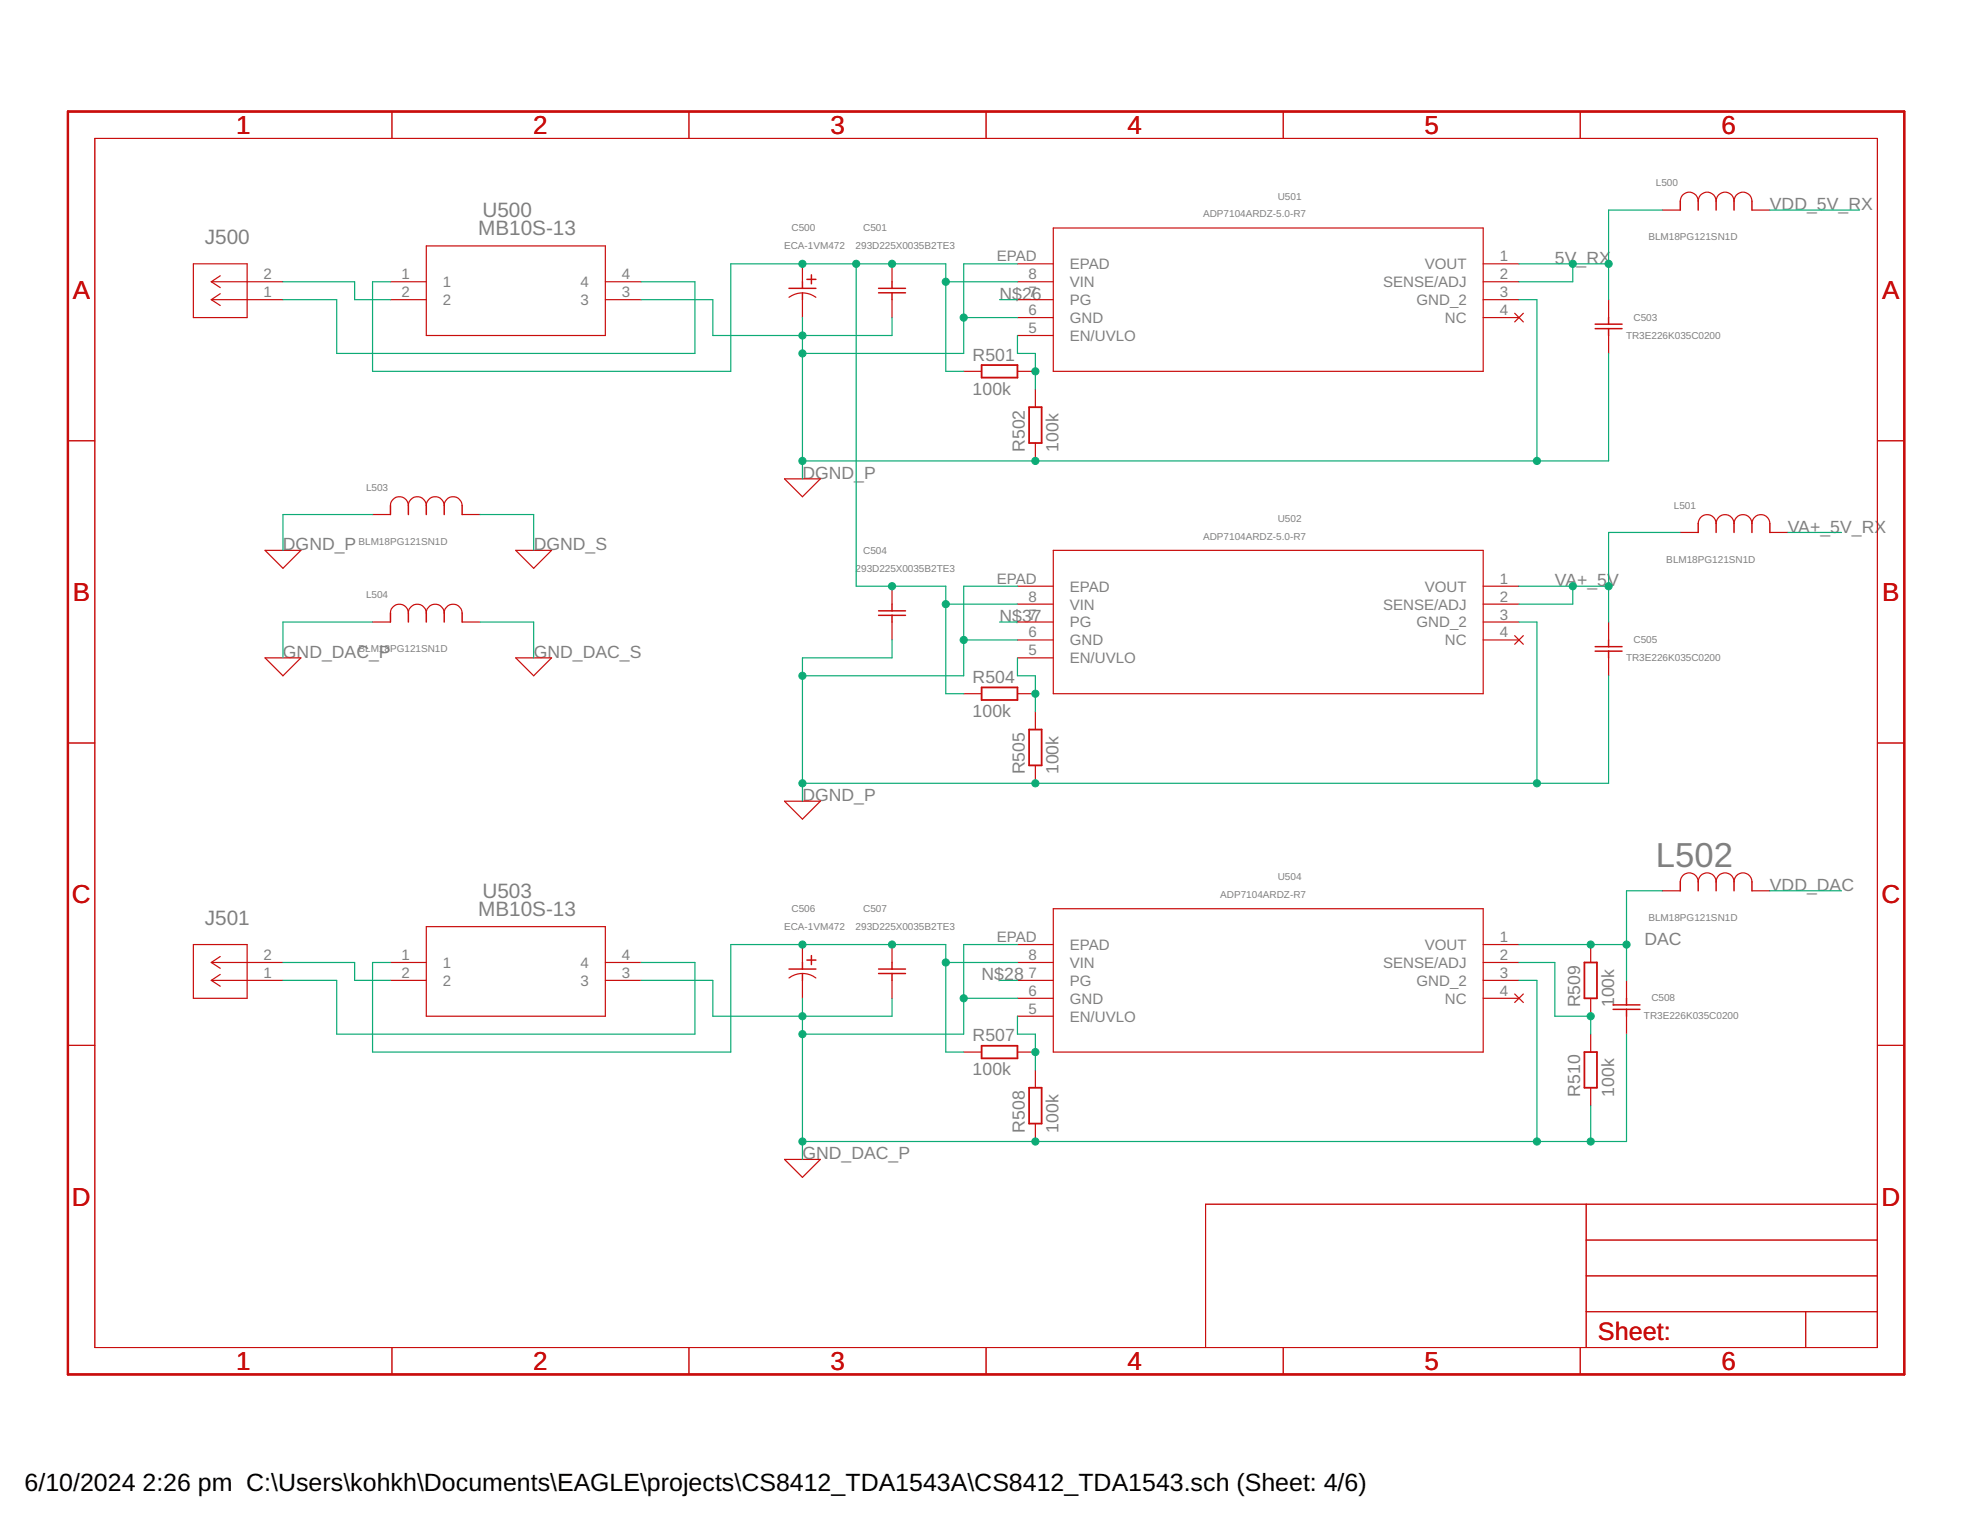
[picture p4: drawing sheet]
<svg xmlns="http://www.w3.org/2000/svg" width="279mm" height="216mm" viewBox="0 0 279 216" stroke-linecap="round" stroke-linejoin="round" font-family="sans-serif">
<g fill="none" stroke="#c90d0c" stroke-width=".14">
<path d="M13.4 19.6h252.7v171.4h-252.7zM55.6 15.8v3.8M97.7 15.8v3.8M139.8 15.8v3.8M181.9 15.8v3.8M224 15.8v3.8M9.6 62.5h3.8M266.1 62.5h3.8M9.6 105.3h3.8M266.1 105.3h3.8M9.6 148.2h3.8M266.1 148.2h3.8"/>
<path d="M224.9 170.7v20.3M224.9 175.8h41.2M266.1 170.7h-95.2v20.3M55.6 191v3.8M97.7 191v3.8M139.8 191v3.8M181.9 191v3.8M224 191v3.8M224.9 185.9h41.2M224.9 180.9h41.2M256 185.9v5.1"/>
</g>
<path d="M9.6 15.8h260.3v179h-260.3z" fill="none" stroke="#c90d0c" stroke-width=".32"/>
<g fill="none" stroke="#c90d0c" stroke-width=".17">
<path d="M27.4 37.4h7.6v7.6h-7.6zM30 39.9h10.1M30 39.9l1.2 .9M31.2 39.1l-1.2 .8M55.4 39.9h5M60.4 34.9h25.4v12.7h-25.4zM85.8 39.9h5.1M113.7 37.4v2.5M126.4 37.4v2.5M144.2 39.9h5.1M144.2 37.4h5.1M149.3 32.3h60.9v20.3h-60.9z"/>
<path d="M210.2 39.9h5.1M210.2 37.4h5.1M235.6 29.8h2.6M238.2 28.5a1.27 1.27 0 0 1 1.3-1.3 1.27 1.27 0 0 1 1.2 1.3 1.27 1.27 0 0 1 1.3-1.3 1.27 1.27 0 0 1 1.3 1.3 1.27 1.27 0 0 1 1.2-1.3 1.27 1.27 0 0 1 1.3 1.3 1.27 1.27 0 0 1 1.3-1.3 1.27 1.27 0 0 1 1.2 1.3M248.3 29.8h2.6M30 42.5h10.1M30 42.5l1.2 .8M31.2 41.6l-1.2 .9M55.4 42.5h5M85.8 42.5h5.1M111.8 42.1a3.2 3.2 0 0 1 3.9 0M113.7 42.5v2.5"/>
<path d="M126.4 42.5v2.5M136.6 52.6h2.5M144.2 42.5h5.1M144.2 47.6h5.1M144.2 45h5.1M144.2 52.6h2.6M146.8 55.2v2.5M210.2 42.5h5.1M210.2 45h5.1M214.7 44.4l1.2 1.2M215.9 44.4l-1.2 1.2M228 42.5v2.5"/>
<path d="M228 47.6v2.5M37.6 78h5.1l-2.6 2.6zM52.8 72.9h2.6M55.4 71.7a1.27 1.27 0 0 1 1.2-1.3 1.27 1.27 0 0 1 1.3 1.3 1.27 1.27 0 0 1 1.3-1.3 1.27 1.27 0 0 1 1.2 1.3 1.27 1.27 0 0 1 1.3-1.3 1.27 1.27 0 0 1 1.3 1.3 1.27 1.27 0 0 1 1.2-1.3 1.27 1.27 0 0 1 1.3 1.3M65.5 72.9h2.6M73.1 78h5.1l-2.6 2.6zM111.2 67.9h5.1l-2.6 2.5zM146.8 62.8v2.5M149.3 78h60.9v20.3h-60.9zM238.2 75.5h2.5M240.7 74.2a1.27 1.27 0 0 1 1.3-1.2 1.27 1.27 0 0 1 1.3 1.2 1.27 1.27 0 0 1 1.2-1.2 1.27 1.27 0 0 1 1.3 1.2 1.27 1.27 0 0 1 1.3-1.2 1.27 1.27 0 0 1 1.2 1.2 1.27 1.27 0 0 1 1.3-1.2 1.27 1.27 0 0 1 1.3 1.2M250.9 75.5h2.5"/>
<path d="M37.6 93.3h5.1l-2.6 2.5zM52.8 88.2h2.6M55.4 86.9a1.27 1.27 0 0 1 1.2-1.2 1.27 1.27 0 0 1 1.3 1.2 1.27 1.27 0 0 1 1.3-1.2 1.27 1.27 0 0 1 1.2 1.2 1.27 1.27 0 0 1 1.3-1.2 1.27 1.27 0 0 1 1.3 1.2 1.27 1.27 0 0 1 1.2-1.2 1.27 1.27 0 0 1 1.3 1.2M65.5 88.2h2.6M73.1 93.3h5.1l-2.6 2.5zM126.4 83.1v2.5M126.4 88.2v2.5M136.6 98.3h2.5M144.2 83.1h5.1M144.2 85.6h5.1M144.2 88.2h5.1M144.2 90.7h5.1"/>
<path d="M144.2 93.3h5.1M144.2 98.3h2.6M210.2 83.1h5.1M210.2 85.6h5.1M210.2 88.2h5.1M210.2 90.7h5.1M214.7 90.1l1.2 1.2M215.9 90.1l-1.2 1.2M228 88.2v2.5M228 93.3v2.5M111.2 113.6h5.1l-2.6 2.5zM146.8 100.9v2.5"/>
<path d="M146.8 108.5v2.5M27.4 133.9h7.6v7.6h-7.6zM30 136.4h10.1M30 139h10.1M30 139l1.2 .8M30 136.4l1.2 .9M31.2 138.1l-1.2 .9M31.2 135.6l-1.2 .8M55.4 136.4h5M55.4 139h5M60.4 131.4h25.4v12.7h-25.4zM85.8 136.4h5.1"/>
<path d="M85.8 139h5.1M111.8 138.6a3.1 3.1 0 0 1 3.9 0M113.7 133.9v2.5M113.7 139v2.5M126.4 133.9v2.5M126.4 139v2.5M144.2 136.4h5.1M144.2 139h5.1M144.2 133.9h5.1M149.3 128.8h60.9v20.3h-60.9zM210.2 136.4h5.1M210.2 139h5.1"/>
<path d="M210.2 133.9h5.1M225.5 133.9v2.5M230.6 139v2.5M235.6 126.3h2.6M238.2 125a1.27 1.27 0 0 1 1.3-1.3 1.27 1.27 0 0 1 1.2 1.3 1.27 1.27 0 0 1 1.3-1.3 1.27 1.27 0 0 1 1.3 1.3 1.27 1.27 0 0 1 1.2-1.3 1.27 1.27 0 0 1 1.3 1.3 1.27 1.27 0 0 1 1.3-1.3 1.27 1.27 0 0 1 1.2 1.3M248.3 126.3h2.6M136.6 149.1h2.5M144.2 144.1h5.1M144.2 141.5h5.1M144.2 149.1h2.6M146.8 151.7v2.5M146.8 159.3v2.5"/>
<path d="M210.2 141.5h5.1M214.7 140.9l1.2 1.2M215.9 140.9l-1.2 1.2M225.5 141.5v2.6M225.5 146.6v2.5M225.5 154.2v2.5M230.6 144.1v2.5M111.2 164.4h5.1l-2.6 2.5z"/>
</g>
<g fill="none" stroke="#c90d0c" stroke-width=".21">
<path d="M113.7 39.9v1M114.4 39.6h1.3M115 39v1.2M126.4 39.9v1M238.2 28.5v1.3M240.7 28.5v1.3M243.3 28.5v1.3M245.8 28.5v1.3M248.3 28.5v1.3M111.8 40.9h3.9M113.7 41.5v1M124.5 40.9h3.9"/>
<path d="M124.5 41.5h3.9M126.4 41.5v1M226.1 46h3.8M226.1 46.6h3.8M228 45v1M228 46.6v1M55.4 71.7v1.2M57.9 71.7v1.2M60.4 71.7v1.2M63 71.7v1.2M65.5 71.7v1.2M240.7 74.2v1.3"/>
<path d="M243.3 74.2v1.3M245.8 74.2v1.3M248.3 74.2v1.3M250.9 74.2v1.3M55.4 86.9v1.3M57.9 86.9v1.3M60.4 86.9v1.3M63 86.9v1.3M65.5 86.9v1.3M124.5 86.6h3.9M124.5 87.2h3.9M126.4 85.6v1"/>
<path d="M126.4 87.2v1M226.1 91.7h3.8M226.1 92.3h3.8M228 90.7v1M228 92.3v1M111.8 137.4h3.9M113.7 136.4v1M113.7 138v1M114.4 136.1h1.3M115 135.5v1.2M124.5 137.4h3.9M124.5 138h3.9"/>
<path d="M126.4 136.4v1M126.4 138v1M238.2 125v1.3M240.7 125v1.3M243.3 125v1.3M245.8 125v1.3M248.3 125v1.3M228.7 142.5h3.8M228.7 143.1h3.8M230.6 141.5v1M230.6 143.1v1"/>
</g>
<path d="M139.1 51.8h5.1v1.7h-5.1zM145.9 57.7h1.8v5.1h-1.8zM139.1 97.5h5.1v1.7h-5.1zM145.9 103.4h1.8v5.1h-1.8zM224.6 136.4h1.8v5.1h-1.8zM139.1 148.3h5.1v1.7h-5.1zM145.9 154.2h1.8v5.1h-1.8zM224.6 149.1h1.8v5.1h-1.8z" fill="none" stroke="#c90d0c" stroke-width=".25"/>
<g fill="none" stroke="#0dab76" stroke-width=".17">
<path d="M40.1 39.9h10.2v2.6h5.1M55.4 39.9h-2.6v12.7h50.8v-15.2h30.5v15.2h2.5M90.9 39.9h7.6v10.2h-50.8v-7.6h-7.6M121.4 37.4v45.7h12.7v15.2h2.5M134.1 39.9h10.1M144.2 37.4h-7.6v12.7h-22.9M215.3 37.4h12.7M222.9 37.4v2.5h-7.6M235.6 29.8h-7.6v12.7M250.9 29.8h12.7M90.9 42.5h10.1v5.1h25.4v-2.6M113.7 45v22.9"/>
<path d="M136.6 45h7.6M141.7 42.5h2.5M144.2 47.6v2.5h2.6v5.1M215.3 42.5h2.6v22.8M228 50.1v15.2h-114.3M52.8 72.9h-12.7v5.1M68.1 72.9h7.5v5.1M238.2 75.5h-10.2v12.7M253.4 75.5h7.6M52.8 88.2h-12.7v5.1M68.1 88.2h7.5v5.1M126.4 90.7v2.6h-12.7v20.3"/>
<path d="M134.1 85.6h10.1M136.6 90.7h7.6M141.7 88.2h2.5M144.2 83.1h-7.6v12.7h-22.9M144.2 93.3v2.5h2.6v5.1M215.3 83.1h12.7M215.3 88.2h2.6v22.8M222.9 83.1v2.5h-7.6M228 95.8v15.2h-114.3M40.1 136.4h10.2v2.6h5.1M55.4 136.4h-2.6v12.7h50.8v-15.2h30.5v15.2h2.5M90.9 136.4h7.6v10.2h-50.8v-7.6h-7.6"/>
<path d="M90.9 139h10.1v5.1h25.4v-2.6M134.1 136.4h10.1M141.7 139h2.5M144.2 133.9h-7.6v12.7h-22.9M215.3 136.4h5.1v7.7h5.1v2.5M215.3 139h2.6v22.8M215.3 133.9h15.3M235.6 126.3h-5v12.7M250.9 126.3h10.1M113.7 141.5v22.9M136.6 141.5h7.6M144.2 144.1v2.5h2.6v5.1"/>
<path d="M225.5 156.7v5.1M230.6 146.6v15.2h-116.9"/>
</g>
<g fill="#0dab76" stroke="#0dab76" stroke-width=".14">
<circle cx="113.7" cy="37.4" r=".51"/>
<circle cx="126.4" cy="37.4" r=".51"/>
<circle cx="134.1" cy="39.9" r=".51"/>
<circle cx="134.1" cy="85.6" r=".51"/>
<circle cx="121.4" cy="37.4" r=".51"/>
<circle cx="126.4" cy="83.1" r=".51"/>
<circle cx="146.8" cy="52.6" r=".51"/>
<circle cx="146.8" cy="98.3" r=".51"/>
<circle cx="113.7" cy="133.9" r=".51"/>
<circle cx="126.4" cy="133.9" r=".51"/>
<circle cx="134.1" cy="136.4" r=".51"/>
<circle cx="146.8" cy="149.1" r=".51"/>
<circle cx="225.5" cy="144.1" r=".51"/>
<circle cx="222.9" cy="37.4" r=".51"/>
<circle cx="228" cy="37.4" r=".51"/>
<circle cx="222.9" cy="83.1" r=".51"/>
<circle cx="228" cy="83.1" r=".51"/>
<circle cx="225.5" cy="133.9" r=".51"/>
<circle cx="230.6" cy="133.9" r=".51"/>
<circle cx="113.7" cy="47.6" r=".51"/>
<circle cx="113.7" cy="50.1" r=".51"/>
<circle cx="136.6" cy="45" r=".51"/>
<circle cx="113.7" cy="65.3" r=".51"/>
<circle cx="146.8" cy="65.3" r=".51"/>
<circle cx="217.9" cy="65.3" r=".51"/>
<circle cx="136.6" cy="90.7" r=".51"/>
<circle cx="146.8" cy="111" r=".51"/>
<circle cx="217.9" cy="111" r=".51"/>
<circle cx="113.7" cy="95.8" r=".51"/>
<circle cx="113.7" cy="111" r=".51"/>
<circle cx="113.7" cy="144.1" r=".51"/>
<circle cx="113.7" cy="146.6" r=".51"/>
<circle cx="136.6" cy="141.5" r=".51"/>
<circle cx="113.7" cy="161.8" r=".51"/>
<circle cx="146.8" cy="161.8" r=".51"/>
<circle cx="217.9" cy="161.8" r=".51"/>
<circle cx="225.5" cy="161.8" r=".51"/>
</g>
<text font-size="4.9" fill="#808080" x="234.7" y="122.9">L502</text>
<g font-size="3.7" fill="#c90d0c">
<text x="33.5" y="19">1</text>
<text x="75.6" y="19">2</text>
<text x="117.7" y="19">3</text>
<text x="159.8" y="19">4</text>
<text x="201.9" y="19">5</text>
<text x="244.1" y="19">6</text>
<text x="10.3" y="42.3">A</text>
<text x="266.8" y="42.3">A</text>
<text x="10.3" y="85.2">B</text>
<text x="266.8" y="85.2">B</text>
<text x="10.2" y="128">C</text>
<text x="266.7" y="128">C</text>
<text x="10.2" y="170.9">D</text>
<text x="266.7" y="170.9">D</text>
<text x="33.5" y="194.2">1</text>
<text x="75.6" y="194.2">2</text>
<text x="117.7" y="194.2">3</text>
<text x="159.8" y="194.2">4</text>
<text x="201.9" y="194.2">5</text>
<text x="244.1" y="194.2">6</text>
</g>
<text font-size="3.6" fill="#c90d0c" x="226.5" y="189.9">Sheet:</text>
<g font-size="3.5">
<text x="3.5" y="211.4">6/10/2024</text>
<text x="20.2" y="211.4">2:26 pm C:\Users\kohkh\Documents\EAGLE\projects\CS8412_TDA1543A\CS8412_TDA1543.sch (Sheet: 4/6)</text>
</g>
<g font-size="2.9" fill="#808080">
<text x="29" y="34.6">J500</text>
<text x="67.8" y="33.4">MB10S-13</text>
<text x="68.4" y="30.8">U500</text>
<text x="29" y="131.1">J501</text>
<text x="67.8" y="129.9">MB10S-13</text>
<text x="68.4" y="127.3">U503</text>
</g>
<g font-size="2.5" fill="#808080">
<text x="250.9" y="29.8">VDD_5V_RX</text>
<text x="220.4" y="37.4">5V_RX</text>
<text x="141.7" y="42.5">N$26</text>
<text x="137.9" y="51.1">R501</text>
<text x="137.9" y="55.9">100k</text>
<text x="145.3" y="64.1" transform="rotate(-90 145.3 64.1)">R502</text>
<text x="150.1" y="64.1" transform="rotate(-90 150.1 64.1)">100k</text>
<text x="113.8" y="67.9">DGND_P</text>
<text x="253.4" y="75.5">VA+_5V_RX</text>
<text x="40.1" y="78">DGND_P</text>
<text x="75.7" y="78">DGND_S</text>
<text x="220.4" y="83.1">VA</text>
<text x="223.6" y="83.1">+_5V</text>
<text x="141.7" y="88.2">N$37</text>
<text x="40.1" y="93.3">GND_DAC_P</text>
<text x="75.7" y="93.3">GND_DAC_S</text>
<text x="137.9" y="101.6">100k</text>
<text x="137.9" y="96.8">R504</text>
<text x="113.8" y="113.6">DGND_P</text>
<text x="145.3" y="109.8" transform="rotate(-90 145.3 109.8)">R505</text>
<text x="150.1" y="109.8" transform="rotate(-90 150.1 109.8)">100k</text>
<text x="250.9" y="126.3">VDD_DAC</text>
<text x="233.1" y="133.9">DAC</text>
<text x="139.1" y="139">N$28</text>
<text x="224" y="142.8" transform="rotate(-90 224 142.8)">R509</text>
<text x="228.8" y="142.8" transform="rotate(-90 228.8 142.8)">100k</text>
<text x="137.9" y="147.6">R507</text>
<text x="137.9" y="152.4">100k</text>
<text x="224" y="155.5" transform="rotate(-90 224 155.5)">R510</text>
<text x="228.8" y="155.5" transform="rotate(-90 228.8 155.5)">100k</text>
<text x="145.3" y="160.6" transform="rotate(-90 145.3 160.6)">R508</text>
<text x="150.1" y="160.6" transform="rotate(-90 150.1 160.6)">100k</text>
<text x="113.8" y="164.4">GND_DAC_P</text>
</g>
<g font-size="2.1" fill="#808080">
<text x="37.4" y="39.6">2</text>
<text x="56.9" y="39.6">1</text>
<text x="62.8" y="40.7">1</text>
<text x="82.3" y="40.7">4</text>
<text x="88.2" y="39.6">4</text>
<text x="141.3" y="37">EPAD</text>
<text x="145.8" y="39.6">8</text>
<text x="151.6" y="40.7">VIN</text>
<text x="151.6" y="38.2">EPAD</text>
<text x="196.1" y="40.7">SENSE/ADJ</text>
<text x="202" y="38.2">VOUT</text>
<text x="212.6" y="37">1</text>
<text x="212.6" y="39.6">2</text>
<text x="37.4" y="42.1">1</text>
<text x="56.9" y="42.1">2</text>
<text x="62.8" y="43.2">2</text>
<text x="82.3" y="43.2">3</text>
<text x="88.2" y="42.1">3</text>
<text x="145.8" y="47.2">5</text>
<text x="145.8" y="44.7">6</text>
<text x="145.8" y="42.1">7</text>
<text x="151.6" y="45.8">GND</text>
<text x="151.6" y="43.2">PG</text>
<text x="200.8" y="43.2">GND_2</text>
<text x="204.8" y="45.8">NC</text>
<text x="212.6" y="42.1">3</text>
<text x="212.6" y="44.7">4</text>
<text x="151.6" y="48.3">EN/UVLO</text>
<text x="141.3" y="82.8">EPAD</text>
<text x="151.6" y="83.9">EPAD</text>
<text x="202" y="83.9">VOUT</text>
<text x="212.6" y="82.8">1</text>
<text x="145.8" y="87.8">7</text>
<text x="145.8" y="85.3">8</text>
<text x="151.6" y="88.9">PG</text>
<text x="151.6" y="86.4">VIN</text>
<text x="196.1" y="86.4">SENSE/ADJ</text>
<text x="200.8" y="88.9">GND_2</text>
<text x="212.6" y="85.3">2</text>
<text x="212.6" y="87.8">3</text>
<text x="145.8" y="92.9">5</text>
<text x="145.8" y="90.4">6</text>
<text x="151.6" y="94">EN/UVLO</text>
<text x="151.6" y="91.5">GND</text>
<text x="204.8" y="91.5">NC</text>
<text x="212.6" y="90.4">4</text>
<text x="37.4" y="136.1">2</text>
<text x="56.9" y="136.1">1</text>
<text x="62.8" y="137.2">1</text>
<text x="82.3" y="137.2">4</text>
<text x="88.2" y="136.1">4</text>
<text x="141.3" y="133.5">EPAD</text>
<text x="145.8" y="136.1">8</text>
<text x="151.6" y="137.2">VIN</text>
<text x="151.6" y="134.7">EPAD</text>
<text x="196.1" y="137.2">SENSE/ADJ</text>
<text x="202" y="134.7">VOUT</text>
<text x="212.6" y="133.5">1</text>
<text x="212.6" y="136.1">2</text>
<text x="37.4" y="138.6">1</text>
<text x="56.9" y="138.6">2</text>
<text x="62.8" y="139.7">2</text>
<text x="82.3" y="139.7">3</text>
<text x="88.2" y="138.6">3</text>
<text x="145.8" y="143.7">5</text>
<text x="145.8" y="141.2">6</text>
<text x="145.8" y="138.6">7</text>
<text x="151.6" y="142.3">GND</text>
<text x="151.6" y="139.7">PG</text>
<text x="200.8" y="139.7">GND_2</text>
<text x="204.8" y="142.3">NC</text>
<text x="212.6" y="138.6">3</text>
<text x="212.6" y="141.2">4</text>
<text x="151.6" y="144.8">EN/UVLO</text>
</g>
<g font-size="1.4" fill="#808080">
<text x="181.1" y="28.3">U501</text>
<text x="234.7" y="26.4">L500</text>
<text x="111.1" y="35.3">ECA-1VM472</text>
<text x="112.2" y="32.8">C500</text>
<text x="121.3" y="35.3">293D225X0035B2TE3</text>
<text x="122.4" y="32.8">C501</text>
<text x="170.5" y="30.8">ADP7104ARDZ-5.0-R7</text>
<text x="233.7" y="34">BLM18PG121SN1D</text>
<text x="231.6" y="45.5">C503</text>
<text x="230.5" y="48">TR3E226K035C0200</text>
<text x="51.9" y="69.6">L503</text>
<text x="50.8" y="77.2">BLM18PG121SN1D</text>
<text x="170.5" y="76.5">ADP7104ARDZ-5.0-R7</text>
<text x="181.1" y="74">U502</text>
<text x="237.3" y="72.1">L501</text>
<text x="121.3" y="81">293D225X0035B2TE3</text>
<text x="122.4" y="78.5">C504</text>
<text x="236.2" y="79.8">BLM18PG121SN1D</text>
<text x="51.9" y="84.8">L504</text>
<text x="50.8" y="92.5">BLM18PG121SN1D</text>
<text x="230.5" y="93.7">TR3E226K035C0200</text>
<text x="231.6" y="91.2">C505</text>
<text x="181.1" y="124.8">U504</text>
<text x="111.1" y="131.8">ECA-1VM472</text>
<text x="112.2" y="129.3">C506</text>
<text x="121.3" y="131.8">293D225X0035B2TE3</text>
<text x="122.4" y="129.3">C507</text>
<text x="173" y="127.3">ADP7104ARDZ-R7</text>
<text x="233.7" y="130.5">BLM18PG121SN1D</text>
<text x="234.1" y="142">C508</text>
<text x="233" y="144.5">TR3E226K035C0200</text>
</g>
</svg>
